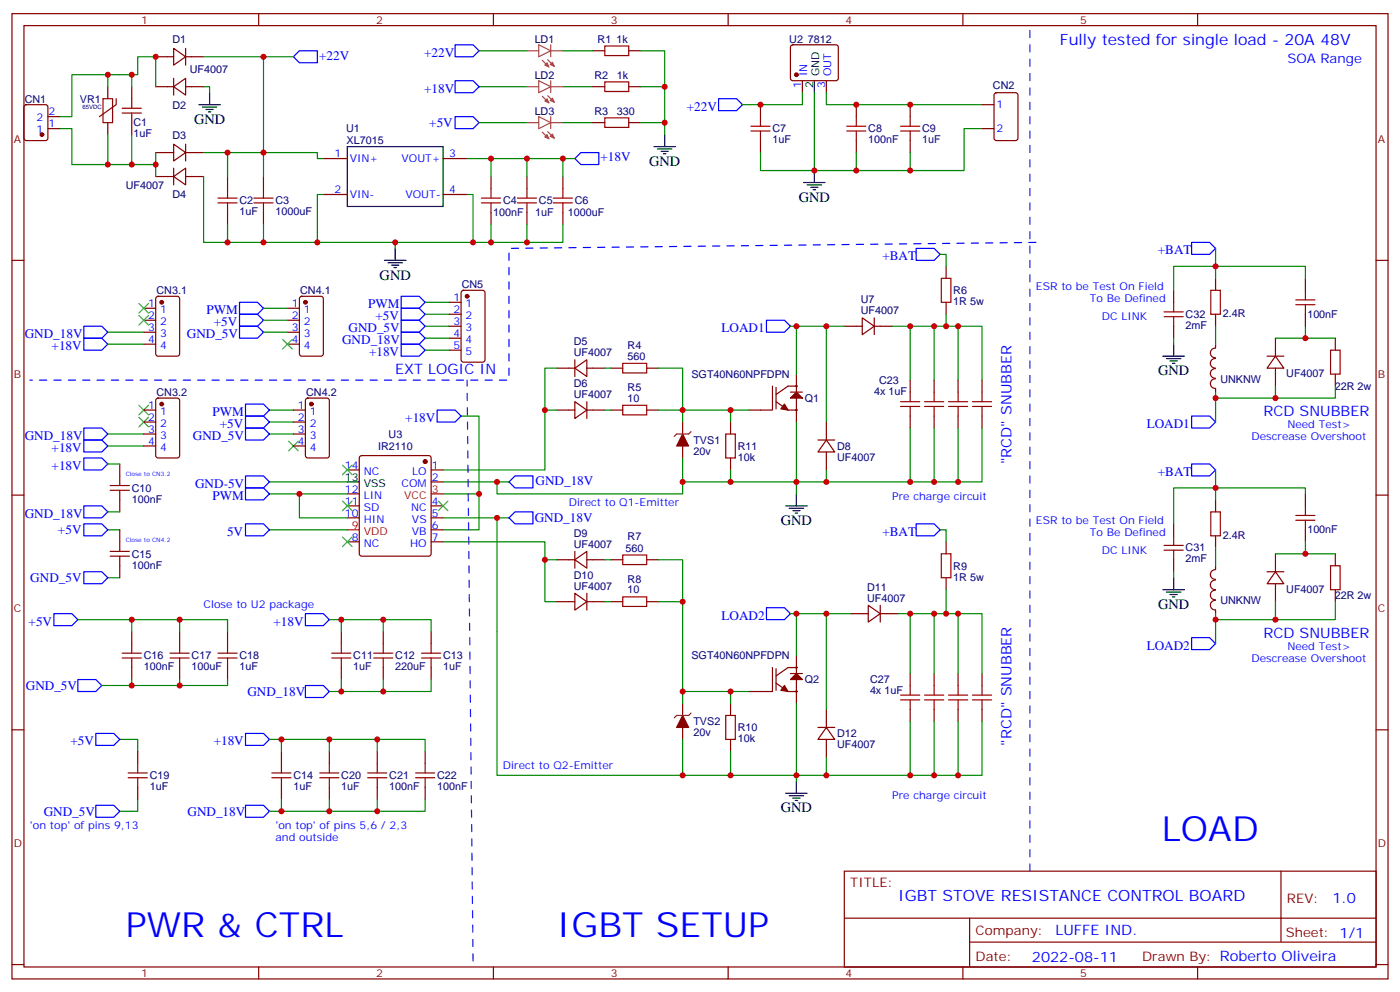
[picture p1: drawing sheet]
<svg xmlns="http://www.w3.org/2000/svg" width="412mm" height="292mm" viewBox="0 0 412 292" stroke-linecap="round" stroke-linejoin="round" font-family="sans-serif">
<g fill="none" stroke="#870000" stroke-width=".35">
<path d="M3.5 4h405.4v284.4h-405.4zM7.1 7.5h398.2v277.3h-398.2zM45.9 16.7h5.3M51.2 14.3l3.5 2.4-3.5 2.5zM54.7 14.3v4.9M54.7 16.7h5.3M76.2 4v3.5M145.3 4v3.5M174.6 15h3.6M185.2 15h3.5M214.5 4v3.5M233.1 13.4l.4-.2h12.7l.5 .2 .2 .5v9.4l-.7 .5-12.9-.1-.5-.6v-9.2z"/>
<path d="M283.6 4v3.5M352.8 4v3.5M7.3 31l.5-.2h5.6l.7 .5v9.4l-.5 .7h-5.8l-.7-.4v-9.5zM14.1 37.9h3.5M14.1 34.4h3.5M31.7 25.5v3.6M31.7 36.1v3.6M34.2 29.1v1.7l-4.9 3.6M38.8 25.5v3.6M38.8 36.1v3.6M45.9 25.5h5.3M51.2 25.5l3.5-2.4v4.9z"/>
<path d="M51.2 23.1v4.9M54.7 25.5h5.3M174.6 25.5h3.6M174.6 36.1h3.6M185.2 25.5h3.5M185.2 36.1h3.5M224 30.8v3.6M236.4 23.8v3.5M243.4 23.8v3.5M252.2 30.8v3.6M268.1 30.8v3.6M289.3 30.8h3.5"/>
<path d="M289.3 37.9h3.5M293 27.5l.5-.2h5.7l.6 .4 .1 13-.5 .7h-5.9l-.6-.4-.1-13zM45.9 44.9h5.3M45.9 52h5.3M51.2 42.5l3.5 2.4-3.5 2.5zM51.2 52l3.5-2.5v5zM51.2 49.5v5M54.7 42.5v4.9M54.7 44.9h5.3M54.7 52h5.3M67 52v3.5M77.6 52v3.5"/>
<path d="M95.2 46.7h7.1M95.2 57.3h7.1M130.5 46.7h7.1M130.5 57.3h7.1M144.6 52v3.5M155.2 52v3.5M165.8 52v3.5M224 41.4v3.5M252.2 41.4v3.5M268.1 41.4v3.5M3.5 76.7h3.6M67 62.6v3.5"/>
<path d="M77.6 62.6v3.5M144.6 62.6v3.5M155.2 62.6v3.5M165.8 62.6v3.5M278.7 78.5v3.5M405.3 76.7h3.6M42.3 90.8h3.6M42.3 94.3h3.6M42.3 97.9h3.6M46.1 87.5l.5-.2h5.6l.7 .4v16.5l-.4 .7h-5.9l-.7-.4v-16.5zM84.7 90.8h3.5M84.7 94.3h3.5"/>
<path d="M84.7 97.9h3.5M88.4 87.5l.5-.2h5.6l.7 .4v16.5l-.4 .7h-5.9l-.7-.4v-16.5zM132.3 96.1h3.5M132.3 89h3.5M132.3 92.6h3.5M132.3 99.6h3.5M136.1 85.7l.4-.2h5.7l.6 .4 .1 20.1-.5 .6-5.9 .1-.6-.5-.1-20zM248.7 96.1h5.3M254 93.6l3.5 2.5-3.5 2.5zM257.5 93.6v5M257.5 96.1h5.3M278.7 89v3.6"/>
<path d="M345.7 85.5v3.5M345.7 96.1v3.5M358.1 82v3.5M358.1 92.6v3.5M375.7 99.6v5.3M384.5 82v3.5M384.5 92.6v3.5M393.3 99.6v3.6M42.3 101.4h3.6M46.1 117.5l.5-.2h5.6l.7 .4v16.5l-.4 .6-5.9 .1-.7-.5v-16.4zM84.7 101.4h3.5M90.2 117.5l.5-.2h5.6l.7 .4v16.5l-.4 .6-5.9 .1-.7-.5v-16.4z"/>
<path d="M132.3 103.2h3.5M164 108.4h5.3M169.3 108.4l3.6-2.4v4.9zM169.3 118.3l3.6 2.5-3.6 2.5zM169.3 106v4.9M172.9 108.4h5.3M172.9 118.3v5M179.9 108.4h3.5M190.5 108.4h3.5M227.5 113.7v7.1h-7M228.6 118.3l3.5 2.5h2.5M228.6 114.1v6.3"/>
<path d="M232.8 115.5h3.6M234.6 110.2v14.1M234.6 113.7h-2.5l-3.5 2.5M268.1 112v3.5M275.2 112v3.5M282.2 112v3.5M289.3 112v3.5M358 105.6a1.41 1.41 0 0 0-1.5 1.4 1.41 1.41 0 0 0 1.5 1.4M358 108.6a1.41 1.41 0 0 0-1.5 1.4 1.41 1.41 0 0 0 1.5 1.4M358 102.6a1.41 1.41 0 0 0-1.5 1.4 1.41 1.41 0 0 0 1.5 1.4M358 111.6a1.41 1.41 0 0 0-1.5 1.4 1.41 1.41 0 0 0 1.5 1.4M358.1 101.4v1"/>
<path d="M358.1 114.4v1.1M373.2 104.9h5M375.7 104.9l2.5 3.5h-5zM375.7 108.4v5.3M393.3 110.2v3.5M35.3 136.7v3.5M42.3 120.8h3.6M42.3 124.3h3.6M42.3 127.8h3.6M42.3 131.4h3.6M86.4 120.8h3.6M86.4 124.3h3.6"/>
<path d="M86.4 127.8h3.6M86.4 131.4h3.6M102.3 138.4h3.5M106.1 134.4l.4-.2h19.8l.5 .2 .2 .5v28.2l-.2 .5-.5 .2h-19.8l-.5-.2-.2-.5v-28.2zM127 138.4h3.5M164 120.8h5.3M172.9 120.8h5.3M179.9 120.8h3.5M190.5 120.8h3.5M201.1 124.3v3.5M201.1 131.4v3.5M215.2 124.3v3.5"/>
<path d="M215.2 134.9v3.5M240.9 129.6h5M243.4 129.6l2.5 3.5h-5zM243.4 124.3v5.3M243.4 133.1v5.3M268.1 122.6v3.5M275.2 122.6v3.5M282.2 122.6v3.5M289.3 122.6v3.5M3.5 145.8h3.6M35.3 147.2v3.6M35.3 156.1v3.5"/>
<path d="M102.3 149h3.5M102.3 152.5h3.5M102.3 159.6h3.5M102.3 145.5h3.5M127 142h3.5M127 149h3.5M127 152.5h3.5M127 156.1h3.5M127 159.6h3.5M278.7 159.6v3.5M345.7 154.3v3.5M358.1 147.2v3.6"/>
<path d="M358.1 157.8v3.6M384.5 145.5v3.5M384.5 156.1v3.5M405.3 145.8h3.6M35.3 166.7v3.5M164 177.2h5.3M164 164.9h5.3M169.3 164.9l3.6-2.5v5zM169.3 174.8l3.6 2.4-3.6 2.5zM169.3 162.4v5M172.9 177.2h5.3M172.9 174.8v4.9"/>
<path d="M172.9 164.9h5.3M179.9 177.2h3.5M179.9 164.9h3.5M190.5 177.2h3.5M190.5 164.9h3.5M255.8 178.3l3.5 2.5-3.5 2.4zM259.3 178.3v4.9M278.7 170.2v3.5M345.7 164.9v3.5M358 170.9a1.41 1.41 0 0 0-1.5 1.4 1.41 1.41 0 0 0 1.5 1.4M358 173.9a1.41 1.41 0 0 0-1.5 1.4 1.41 1.41 0 0 0 1.5 1.4M358 167.8a1.41 1.41 0 0 0-1.5 1.4 1.41 1.41 0 0 0 1.5 1.4"/>
<path d="M358 176.9a1.41 1.41 0 0 0-1.5 1.4 1.41 1.41 0 0 0 1.5 1.4l.1 1.1M358.1 166.7v1M373.2 168.4h5M375.7 168.4l2.5 3.5h-5zM375.7 163.1v5.3M375.7 171.9v5.3M393.3 163.1v3.6M393.3 173.7v3.5M38.8 186.1v3.5M38.8 196.6v3.6M52.9 186.1v3.5M52.9 196.6v3.6"/>
<path d="M67 186.1v3.5M67 196.6v3.6M100.5 186.1v3.5M100.5 196.6v3.6M112.9 186.1v3.5M112.9 196.6v3.6M127 186.1v3.5M127 196.6v3.6M227.5 196.6v7.1h-7M228.6 197v6.3M232.8 198.4h3.6M234.6 193.1v14.1"/>
<path d="M234.6 196.6h-2.5l-3.5 2.5M250.5 180.8h5.3M259.3 180.8h5.3M268.1 198.4v3.5M275.2 198.4v3.5M282.2 198.4v3.5M289.3 198.4v3.5M3.5 215h3.6M201.1 207.2v3.5M201.1 214.3v3.5M215.2 207.2v3.5M215.2 217.8v3.5"/>
<path d="M228.6 201.2l3.5 2.5h2.5M240.9 214.3h5M243.4 214.3l2.5 3.5h-5zM243.4 209v5.3M243.4 217.8v5.3M268.1 209v3.5M275.2 209v3.5M282.2 209v3.5M289.3 209v3.5M405.3 215h3.6M40.6 221.3v3.6M40.6 231.9v3.5"/>
<path d="M82.9 221.3v3.6M82.9 231.9v3.5M97 221.3v3.6M97 231.9v3.5M111.1 221.3v3.6M111.1 231.9v3.5M125.2 221.3v3.6M125.2 231.9v3.5M248.7 256.6h156.6v28.2h-156.6zM377.3 256.6v20.9M248.7 270.5h156.5M285.6 277.5h119.6"/>
<path d="M285.6 270.5v14.1M3.5 284.1h3.6M76.2 284.8v3.6M145.3 284.8v3.6M214.5 284.8v3.6M283.6 284.8v3.6M352.8 284.8v3.6M405.3 284.1h3.6"/>
<circle cx="234.6" cy="113.7" r=".18"/>
<circle cx="234.6" cy="120.8" r=".18"/>
<circle cx="234.6" cy="196.6" r=".18"/>
<circle cx="234.6" cy="203.7" r=".18"/>
</g>
<g fill="#870000" stroke="#870000" stroke-width=".35">
<path d="M232.8 117.3l1.8-1.8 1.8 1.8z"/>
<path d="M231.1 119l1 1.8-2.1-.4z"/>
<path d="M234.6 198.4l1.8 1.8h-3.6z"/>
<path d="M231.1 201.9l1 1.8-2.1-.4z"/>
<path d="M201.1 127.8l1.7 3.6h-3.5z"/>
<path d="M201.1 210.7l1.7 3.6h-3.5z"/>
<circle cx="125.2" cy="136" r=".53"/>
<circle cx="234.6" cy="22" r=".53"/>
<circle cx="137.6" cy="87.3" r=".53"/>
<circle cx="90" cy="89" r=".53"/>
<circle cx="47.6" cy="89" r=".53"/>
<circle cx="12.3" cy="39.7" r=".53"/>
<circle cx="47.6" cy="119" r=".53"/>
<circle cx="91.7" cy="119" r=".53"/>
</g>
<path d="M102.3 156.1h3.5M127 145.5h3.5" fill="none" stroke="#f00" stroke-width=".35"/>
<g fill="none" stroke="#000" stroke-width=".35">
<path d="M58.6 30.8h6.3M59.6 31.5h4.3M60.7 32.2h2.1M61.4 32.9h.7M61.7 27.3v3.5M195.8 39.7v3.5M239.9 23.8v3.5M102.3 43.2h28.2v17.6h-28.2zM192.6 43.2h6.4M193.7 43.9h4.2M194.7 44.6h2.1M195.4 45.3h.7"/>
<path d="M236.7 53.8h6.4M237.8 54.5h4.2M238.8 55.2h2.1M239.5 55.9h.7M239.9 50.2v3.6M113.2 76.7h6.4M114.3 77.4h4.2M115.4 78.1h2.1M116.1 78.8h.7M116.4 73.2v3.5M342.5 104.9h6.4M343.6 105.6h4.2"/>
<path d="M344.7 106.3h2.1M345.4 107h.7M345.7 101.4v3.5M102.3 142h3.5M231.4 149h6.4M232.5 149.7h4.2M233.5 150.4h2.2M234.2 151.1h.7M234.6 145.5v3.5M342.5 173.7h6.4M343.6 174.4h4.2M344.7 175.1h2.1"/>
<path d="M345.4 175.8h.7M345.7 170.2v3.5M231.4 233.7h6.4M232.5 234.4h4.2M233.5 235.1h2.2M234.2 235.8h.7M234.6 230.2v3.5"/>
</g>
<g fill="none" stroke="#a10000" stroke-width=".35">
<path d="M178.2 13.5h7v2.9h-7zM30.3 29.1h2.9v7h-2.9zM36 33.3h5.6M36 31.9h5.6M38.8 29.1v2.8M38.8 33.3v2.8M178.2 24.1h7v2.9h-7zM178.2 34.7h7v2.8h-7zM221.2 37.2h5.6M221.2 38.6h5.6M224 34.4v2.8M224 38.6v2.8"/>
<path d="M249.4 37.2h5.7M249.4 38.6h5.7M252.2 34.4v2.8M252.2 38.6v2.8M265.3 37.2h5.6M265.3 38.6h5.6M268.1 34.4v2.8M268.1 38.6v2.8M64.2 58.3h5.6M64.2 59.8h5.6M67 55.5v2.8M67 59.8v2.8"/>
<path d="M74.8 58.3h5.6M74.8 59.8h5.6M77.6 55.5v2.8M77.6 59.8v2.8M141.8 58.3h5.7M141.8 59.8h5.7M144.6 55.5v2.8M144.6 59.8v2.8M152.4 58.3h5.6M152.4 59.8h5.6M155.2 55.5v2.8M155.2 59.8v2.8"/>
<path d="M163 58.3h5.6M163 59.8h5.6M165.8 55.5v2.8M165.8 59.8v2.8M277.3 82h2.8v7h-2.8zM342.9 91.9h5.6M342.9 93.3h5.6M345.7 89v2.9M345.7 93.3v2.8M356.7 85.5h2.8v7.1h-2.8zM381.7 88.3h5.6M381.7 89.7h5.6"/>
<path d="M384.5 85.5v2.8M384.5 89.7v2.9M183.4 119.4h7.1v2.8h-7.1zM183.4 107h7.1v2.9h-7.1zM265.3 118.3h5.6M265.3 119.7h5.6M268.1 115.5v2.8M268.1 119.7v2.9M272.3 118.3h5.7M272.3 119.7h5.7M275.2 115.5v2.8M275.2 119.7v2.9"/>
<path d="M279.4 118.3h5.6M279.4 119.7h5.6M282.2 115.5v2.8M282.2 119.7v2.9M286.5 118.3h5.6M286.5 119.7h5.6M289.3 115.5v2.8M289.3 119.7v2.9M391.9 103.2h2.9v7h-2.9zM213.8 127.8h2.8v7.1h-2.8zM32.5 143h5.6M32.5 144.4h5.6"/>
<path d="M35.3 140.2v2.8M35.3 144.4v2.8M35.3 159.6v2.8M345.7 157.8v2.9M356.7 150.8h2.8v7h-2.8zM381.7 151.8h5.6M381.7 153.2h5.6M384.5 149v2.8M384.5 153.2v2.9M32.5 162.4h5.6M32.5 163.8h5.6M35.3 163.8v2.9"/>
<path d="M183.4 175.8h7.1v2.8h-7.1zM183.4 163.5h7.1v2.8h-7.1zM277.3 163.1h2.8v7.1h-2.8zM342.9 160.7h5.6M342.9 162.1h5.6M345.7 162.1v2.8M391.9 166.7h2.9v7h-2.9zM36 192.4h5.6M36 193.8h5.6M38.8 189.6v2.8M38.8 193.8v2.8M50.1 192.4h5.6"/>
<path d="M50.1 193.8h5.6M52.9 189.6v2.8M52.9 193.8v2.8M64.2 192.4h5.6M64.2 193.8h5.6M67 189.6v2.8M67 193.8v2.8M97.7 192.4h5.7M97.7 193.8h5.7M100.5 189.6v2.8M100.5 193.8v2.8M110.1 192.4h5.6"/>
<path d="M110.1 193.8h5.6M112.9 189.6v2.8M112.9 193.8v2.8M124.2 192.4h5.6M124.2 193.8h5.6M127 189.6v2.8M127 193.8v2.8M213.8 210.7h2.8v7.1h-2.8zM265.3 204.8h5.6M265.3 206.2h5.6M268.1 201.9v2.9M268.1 206.2v2.8"/>
<path d="M272.3 204.8h5.7M272.3 206.2h5.7M275.2 201.9v2.9M275.2 206.2v2.8M279.4 204.8h5.6M279.4 206.2h5.6M282.2 201.9v2.9M282.2 206.2v2.8M286.5 204.8h5.6M286.5 206.2h5.6M289.3 201.9v2.9M289.3 206.2v2.8"/>
<path d="M37.7 227.7h5.7M37.7 229.1h5.7M40.6 224.9v2.8M40.6 229.1v2.8M80.1 227.7h5.6M80.1 229.1h5.6M82.9 224.9v2.8M82.9 229.1v2.8M94.2 227.7h5.6M94.2 229.1h5.6M97 224.9v2.8M97 229.1v2.8"/>
<path d="M108.3 227.7h5.6M108.3 229.1h5.6M111.1 224.9v2.8M111.1 229.1v2.8M122.4 227.7h5.7M122.4 229.1h5.7M125.2 224.9v2.8M125.2 229.1v2.8"/>
</g>
<path d="M203.6 127.1l-.8 .7h-3.5l-.7 .8M203.6 210l-.8 .7h-3.5l-.7 .8" fill="none" stroke="#8c2424" stroke-width=".35"/>
<g fill="none" stroke="#008700" stroke-width=".35">
<path d="M60 16.7h17.6v28.2h15.9v1.8h1.7M77.6 16.7h8.8M141.1 15h14.1M165.8 15h8.8M188.7 15h7.1v10.5h-7.1M17.6 37.9h3.6v10.6h24.7M31.7 22v3.5M31.7 39.7v8.8M38.8 22v3.5M38.8 39.7v8.8M45.9 25.5v-8.8h-5.3v5.3h-19.4v12.4h-3.6M60 25.5h1.7v1.8"/>
<path d="M141.1 25.5h14.1M141.1 36.1h14.1M165.8 25.5h8.8M165.8 36.1h8.8M195.8 25.5v10.6h-7.1M195.8 36.1v3.6M236.4 27.3v3.5h-17.7M239.9 27.3v22.9M243.4 27.3v3.5h45.9M289.3 37.9h-5.3v12.3h-15.9M45.9 44.9v7.1M60 44.9h17.6v7.1"/>
<path d="M60 52v19.4h7M67 44.9v7.1M95.2 57.3h-1.7v14.1h22.9M137.6 57.3h1.7v14.1h-22.9v1.8M137.6 46.7h31.7M144.6 46.7v5.3M155.2 46.7v5.3M165.8 46.7v5.3M224 44.9v5.3h44.1v-5.3M252.2 44.9v5.3M67 66.1v5.3h26.5M77.6 66.1v5.3"/>
<path d="M144.6 66.1v5.3h-5.3M155.2 66.1v5.3M165.8 66.1v5.3h-21.2M276.9 74.9h1.8v3.6M358.1 73.2v8.8M31.7 97.9h10.6M77.6 97.9h7.1M77.6 90.8h7.1M77.6 94.3h7.1M125.2 99.6h7.1M125.2 96.1h7.1M125.2 92.6h7.1"/>
<path d="M125.2 89h7.1M232.8 96.1h1.8v14.1M234.6 96.1h14.1M243.4 96.1v28.2M262.8 96.1h26.5v15.9M268.1 96.1v15.9M275.2 96.1v15.9M278.7 92.6v3.5M282.2 96.1v15.9M345.7 99.6v1.8M358.1 96.1v5.3M375.7 99.6h17.6"/>
<path d="M384.5 82v-3.5h-38.8v7M384.5 96.1v3.5M31.7 101.4h10.6M125.2 103.2h7.1M164 108.4h-3.5v12.4M178.2 108.4h1.7M194 108.4h7.1v12.4h-7.1M358.1 115.5v8.8M375.7 113.7v3.6M393.3 113.7v3.6h-35.2M31.7 127.8h10.6M31.7 131.4h10.6"/>
<path d="M31.7 136.7h3.6M79.4 120.8h7M79.4 127.8h7M79.4 124.3h7M135.8 122.6h5.3v22.9M164 120.8h-3.5v17.6h-30M178.2 120.8h1.7M215.2 120.8v3.5M215.2 138.4v3.6M220.5 120.8h-19.4v3.5M234.6 124.3v21.2M243.4 138.4v3.6"/>
<path d="M268.1 126.1v15.9M275.2 126.1v15.9M282.2 126.1v15.9M289.3 126.1v15.9h-88.2v-7.1M358.1 138.4v8.8M31.7 156.1h3.6M31.7 150.8h3.6M79.4 145.5h22.9M79.4 156.1h22.9M79.4 142h22.9M88.2 145.5v7h14.1M130.5 159.6h30v17.6h3.5"/>
<path d="M130.5 145.5h10.6v10.6h-10.6M130.5 142h19.4M130.5 152.5h19.4M146.4 152.5v75.9h54.7M146.4 142v3.5h54.7v-3.5M276.9 156.1h1.8v3.5M384.5 145.5v-1.8h-38.8v10.6M384.5 159.6v3.5M31.7 170.2h3.6M160.5 164.9h3.5M178.2 177.2h1.7M178.2 164.9h1.7"/>
<path d="M194 164.9h7.1v38.8M194 177.2h7.1M278.7 173.7v7.1M345.7 168.4v1.8M358.1 161.4v5.3M375.7 177.2v5.3h-17.6M375.7 163.1h17.6M393.3 177.2v5.3h-17.6M22.9 182.5h15.9M38.8 186.1v-3.6h14.1v3.6M52.9 182.5h14.1v3.6M97 182.5h3.5"/>
<path d="M100.5 186.1v-3.6h12.4v3.6M112.9 182.5h14.1v3.6M232.8 180.8h1.8v12.3M234.6 180.8h15.9M243.4 180.8v28.2M264.6 180.8h24.7v17.6M268.1 180.8v17.6M275.2 180.8v17.6M282.2 180.8v17.6M358.1 180.8v8.8M35.3 217.8h5.3v3.5M38.8 200.2v1.7h-8.8"/>
<path d="M52.9 200.2v1.7h-14.1M67 200.2v1.7h-14.1M79.4 217.8h3.5v3.5M82.9 217.8h14.1v3.5M97 217.8h28.2v3.5M100.5 200.2v3.5M111.1 217.8v3.5M112.9 200.2v3.5h-15.9M127 200.2v3.5h-14.1M215.2 203.7h-14.1v3.5M220.5 203.7h-5.3v3.5M234.6 207.2v23"/>
<path d="M268.1 212.5v15.9M275.2 212.5v15.9M282.2 212.5v15.9M289.3 212.5v15.9h-88.2v-10.6M40.6 235.4v3.6h-5.3M82.9 235.4v3.6h-3.5M97 235.4v3.6h-14.1M111.1 235.4v3.6M125.2 235.4v3.6h-28.2M215.2 221.3v7.1M243.4 223.1v5.3"/>
</g>
<g fill="none" stroke="#00f" stroke-width=".35">
<path d="M88.2 15h5.3v3.5h-5.3l-1.8-1.8zM134.1 13.2h5.2l1.8 1.8-1.8 1.7h-5.2zM134.1 23.8h5.2l1.8 1.7-1.8 1.8h-5.2zM134.1 34.4h5.2l1.8 1.7-1.8 1.8h-5.2zM211.7 29.1h5.3l1.7 1.7-1.7 1.8h-5.3zM171.1 44.9h5.3v3.6h-5.3l-1.8-1.8zM269.9 73.2h5.3l1.7 1.7-1.7 1.8h-5.3zM351 71.4h5.3l1.8 1.8-1.8 1.7h-5.3zM24.7 96.1h5.3l1.7 1.8-1.7 1.7h-5.3zM24.7 99.6h5.3l1.7 1.8-1.7 1.8h-5.3zM70.6 89h5.2l1.8 1.8-1.8 1.8h-5.2zM70.6 92.6h5.2l1.8 1.7-1.8 1.8h-5.2z"/>
<path d="M70.6 96.1h5.2l1.8 1.8-1.8 1.7h-5.2zM118.2 94.3h5.3l1.7 1.8-1.7 1.8h-5.3zM118.2 87.3h5.3l1.7 1.7-1.7 1.8h-5.3zM118.2 90.8h5.3l1.7 1.8-1.7 1.7h-5.3zM118.2 97.9h5.3l1.7 1.7-1.7 1.8h-5.3zM225.8 94.3h5.3l1.7 1.8-1.7 1.8h-5.3zM72.3 119h5.3l1.8 1.8-1.8 1.8h-5.3zM118.2 101.4h5.3l1.7 1.8-1.7 1.7h-5.3zM24.7 129.6h5.3l1.7 1.8-1.7 1.7h-5.3zM24.7 126.1h5.3l1.7 1.7-1.7 1.8h-5.3zM24.7 134.9h5.3l1.7 1.8-1.7 1.7h-5.3zM72.3 122.6h5.3l1.8 1.7-1.8 1.8h-5.3z"/>
<path d="M72.3 126.1h5.3l1.8 1.7-1.8 1.8h-5.3zM128.8 120.8h5.3l1.7 1.8-1.7 1.7h-5.3zM351 122.6h5.3l1.8 1.7-1.8 1.8h-5.3zM351 136.7h5.3l1.8 1.7-1.8 1.8h-5.3zM24.7 149h5.3l1.7 1.8-1.7 1.7h-5.3zM24.7 154.3h5.3l1.7 1.8-1.7 1.7h-5.3zM72.3 143.7h5.3l1.8 1.8-1.8 1.7h-5.3zM72.3 154.3h5.3l1.8 1.8-1.8 1.7h-5.3zM72.3 140.2h5.3l1.8 1.8-1.8 1.7h-5.3zM149.9 142l1.8-1.8h5.3v3.5h-5.3zM149.9 152.5l1.8-1.7h5.3v3.5h-5.3zM269.9 154.3h5.3l1.7 1.8-1.7 1.7h-5.3z"/>
<path d="M24.7 168.4h5.3l1.7 1.8-1.7 1.7h-5.3zM225.8 179h5.3l1.7 1.8-1.7 1.7h-5.3zM15.9 180.8h5.3l1.7 1.7-1.7 1.8h-5.3zM90 180.8h5.2l1.8 1.7-1.8 1.8h-5.2zM351 187.8h5.3l1.8 1.8-1.8 1.7h-5.3zM22.9 200.2h5.3l1.8 1.7-1.8 1.8h-5.3zM28.2 216h5.3l1.8 1.8-1.8 1.8h-5.3zM72.3 216h5.3l1.8 1.8-1.8 1.8h-5.3zM90 201.9h5.2l1.8 1.8-1.8 1.8h-5.2zM28.2 237.2h5.3l1.8 1.8-1.8 1.7h-5.3zM72.3 237.2h5.3l1.8 1.8-1.8 1.7h-5.3z"/>
</g>
<g fill="none" stroke="#3c3" stroke-width=".35">
<path d="M40.9 92.9l2.8 2.8M40.9 89.4l2.8 2.8M43.7 92.9l-2.8 2.8M43.7 89.4l-2.8 2.8M83.3 100l2.8 2.8M86.1 100l-2.8 2.8M40.9 119.4l2.8 2.8M43.7 119.4l-2.8 2.8M40.9 122.9l2.8 2.8M43.7 122.9l-2.8 2.8M85 130l2.8 2.8M87.8 130l-2.8 2.8"/>
<path d="M100.9 137l2.8 2.8M103.7 137l-2.8 2.8M100.9 158.2l2.8 2.8M100.9 147.6l2.8 2.8M103.7 158.2l-2.8 2.8M103.7 147.6l-2.8 2.8M129.1 147.6l2.8 2.8M131.9 147.6l-2.8 2.8"/>
</g>
<g fill="none" stroke="#a64a4a" stroke-width=".35">
<path d="M155.2 15h3.5M158.7 13.2l3.5 1.8-3.5 1.7zM159.8 17.8l1.9 1.9M161.3 17.6l2 1.9M162.2 13.2v3.5M162.3 15h3.5M155.2 25.5h3.5M155.2 36.1h3.5M158.7 23.8l3.5 1.7-3.5 1.8zM158.7 34.4l3.5 1.7-3.5 1.8zM159.8 28.4l1.9 1.9M159.8 38.9l1.9 2"/>
<path d="M161.3 28.2l2 1.9M161.3 38.8l2 1.9M162.2 23.8v3.5M162.2 34.4v3.5M162.3 25.5h3.5M162.3 36.1h3.5"/>
</g>
<g fill="#a64a4a" stroke="#a64a4a" stroke-width=".29">
<path d="M160.5 19.2l.7-.7 .5 1.2z"/>
<path d="M162.8 18.3l.5 1.2-1.3-.5z"/>
<path d="M160.5 29.8l.7-.7 .5 1.2z"/>
<path d="M162 29.6l.8-.7 .5 1.2z"/>
<path d="M160.5 40.4l.7-.7 .5 1.2z"/>
<path d="M162 40.2l.8-.7 .5 1.2z"/>
</g>
<path d="M303.4 256.6v-248.7M139.3 283.1l-1.7-171.1" fill="none" stroke="#30c" stroke-width=".35" stroke-dasharray="2.1 2.1"/>
<path d="M305.2 71.4l-155.3 1.8v38.8h-141.1" fill="none" stroke="#00f" stroke-width=".35" stroke-dasharray="2.1 2.1"/>
<g fill="#c00">
<circle cx="215.2" cy="203.7" r=".88"/>
<circle cx="201.1" cy="203.7" r=".88"/>
<circle cx="234.6" cy="228.4" r=".88"/>
<circle cx="215.2" cy="228.4" r=".88"/>
<circle cx="234.6" cy="142" r=".88"/>
<circle cx="215.2" cy="142" r=".88"/>
<circle cx="243.4" cy="142" r=".88"/>
<circle cx="243.4" cy="228.4" r=".88"/>
<circle cx="384.5" cy="99.6" r=".88"/>
<circle cx="384.5" cy="163.1" r=".88"/>
<circle cx="358.1" cy="117.3" r=".88"/>
<circle cx="375.7" cy="117.3" r=".88"/>
<circle cx="358.1" cy="78.5" r=".88"/>
<circle cx="358.1" cy="143.7" r=".88"/>
<circle cx="358.1" cy="182.5" r=".88"/>
<circle cx="375.7" cy="182.5" r=".88"/>
<circle cx="141.1" cy="145.5" r=".88"/>
<circle cx="88.2" cy="145.5" r=".88"/>
<circle cx="139.3" cy="71.4" r=".88"/>
<circle cx="224" cy="30.8" r=".88"/>
<circle cx="252.2" cy="30.8" r=".88"/>
<circle cx="268.1" cy="30.8" r=".88"/>
<circle cx="215.2" cy="120.8" r=".88"/>
<circle cx="201.1" cy="120.8" r=".88"/>
<circle cx="268.1" cy="142" r=".88"/>
<circle cx="275.2" cy="142" r=".88"/>
<circle cx="282.2" cy="142" r=".88"/>
<circle cx="234.6" cy="96.1" r=".88"/>
<circle cx="243.4" cy="96.1" r=".88"/>
<circle cx="268.1" cy="96.1" r=".88"/>
<circle cx="275.2" cy="96.1" r=".88"/>
<circle cx="282.2" cy="96.1" r=".88"/>
<circle cx="278.7" cy="96.1" r=".88"/>
<circle cx="201.1" cy="177.2" r=".88"/>
<circle cx="234.6" cy="180.8" r=".88"/>
<circle cx="243.4" cy="180.8" r=".88"/>
<circle cx="282.2" cy="228.4" r=".88"/>
<circle cx="275.2" cy="228.4" r=".88"/>
<circle cx="268.1" cy="228.4" r=".88"/>
<circle cx="282.2" cy="180.8" r=".88"/>
<circle cx="275.2" cy="180.8" r=".88"/>
<circle cx="268.1" cy="180.8" r=".88"/>
<circle cx="278.7" cy="180.8" r=".88"/>
<circle cx="160.5" cy="120.8" r=".88"/>
<circle cx="201.1" cy="228.4" r=".88"/>
<circle cx="146.4" cy="152.5" r=".88"/>
<circle cx="201.1" cy="142" r=".88"/>
<circle cx="146.4" cy="142" r=".88"/>
<circle cx="160.5" cy="164.9" r=".88"/>
<circle cx="100.5" cy="182.5" r=".88"/>
<circle cx="100.5" cy="203.7" r=".88"/>
<circle cx="38.8" cy="201.9" r=".88"/>
<circle cx="38.8" cy="182.5" r=".88"/>
<circle cx="93.5" cy="71.4" r=".88"/>
<circle cx="268.1" cy="50.2" r=".88"/>
<circle cx="195.8" cy="25.5" r=".88"/>
<circle cx="195.8" cy="36.1" r=".88"/>
<circle cx="45.9" cy="16.7" r=".88"/>
<circle cx="116.4" cy="71.4" r=".88"/>
<circle cx="239.9" cy="50.2" r=".88"/>
<circle cx="67" cy="44.9" r=".88"/>
<circle cx="77.6" cy="44.9" r=".88"/>
<circle cx="77.6" cy="71.4" r=".88"/>
<circle cx="67" cy="71.4" r=".88"/>
<circle cx="31.8" cy="48.5" r=".88"/>
<circle cx="31.8" cy="22" r=".88"/>
<circle cx="38.8" cy="22" r=".88"/>
<circle cx="45.9" cy="48.5" r=".88"/>
<circle cx="38.8" cy="48.5" r=".88"/>
<circle cx="77.6" cy="16.7" r=".88"/>
<circle cx="252.2" cy="50.2" r=".88"/>
<circle cx="165.8" cy="46.7" r=".88"/>
<circle cx="155.2" cy="71.4" r=".88"/>
<circle cx="144.6" cy="71.4" r=".88"/>
<circle cx="144.6" cy="46.7" r=".88"/>
<circle cx="155.2" cy="46.7" r=".88"/>
<circle cx="52.9" cy="182.5" r=".88"/>
<circle cx="52.9" cy="201.9" r=".88"/>
<circle cx="112.9" cy="182.5" r=".88"/>
<circle cx="112.9" cy="203.7" r=".88"/>
<circle cx="82.9" cy="217.8" r=".88"/>
<circle cx="82.9" cy="239" r=".88"/>
<circle cx="97" cy="217.8" r=".88"/>
<circle cx="97" cy="239" r=".88"/>
<circle cx="111.1" cy="239" r=".88"/>
<circle cx="111.1" cy="217.8" r=".88"/>
</g>
<g font-size="10.2" fill="#00f">
<text x="342.2" y="247.8">LOAD</text>
<text x="37" y="276">PWR &amp; CTRL</text>
<text x="164" y="276">IGBT SETUP</text>
</g>
<g font-size="4.6" fill="#00f">
<text x="312.2" y="13.2">Fully tested for single load - 20A 48V</text>
<text x="264.6" y="265.4">IGBT STOVE RESISTANCE CONTROL BOARD</text>
</g>
<g font-size="4.2">
<text x="57.1" y="36.5">GND</text>
<text x="191.2" y="48.8">GND</text>
<text x="235.3" y="59.4">GND</text>
<text x="111.8" y="82.3">GND</text>
<text x="341.1" y="110.6">GND</text>
<text x="230" y="154.7">GND</text>
<text x="341.1" y="179.4">GND</text>
<text x="230" y="239.3">GND</text>
</g>
<g font-size="4.2" fill="#00f">
<text x="116.4" y="110.2">EXT LOGIC IN</text>
<text x="372.2" y="122.6">RCD SNUBBER</text>
<text x="298" y="136.8" transform="rotate(-90 298 136.8)">&quot;RCD&quot; SNUBBER</text>
<text x="372.2" y="187.8">RCD SNUBBER</text>
<text x="298" y="219.6" transform="rotate(-90 298 219.6)">&quot;RCD&quot; SNUBBER</text>
<text x="392.5" y="265.9">1.0</text>
<text x="310.9" y="275.4">LUFFE IND.</text>
<text x="304" y="283.2">2022-08-11</text>
</g>
<g font-size="3.9" fill="#00f">
<text x="94" y="17.6">+22V</text>
<text x="124.9" y="16.7">+22V</text>
<text x="379.2" y="18.5">SOA Range</text>
<text x="124.9" y="27.3">+18V</text>
<text x="202.3" y="32.6">+22V</text>
<text x="126.4" y="37.4">+5V</text>
<text x="176.9" y="47.5">+18V</text>
<text x="259.9" y="76.7">+BAT</text>
<text x="341.1" y="74.9">+BAT</text>
<text x="60.8" y="92.5">PWM</text>
<text x="108.4" y="90.7">PWM</text>
<text x="110.6" y="94.3">+5V</text>
<text x="7.3" y="99.6">GND_18V</text>
<text x="55" y="99.6">GND_5V</text>
<text x="62.9" y="96">+5V</text>
<text x="100.8" y="101.3">GND_18V</text>
<text x="102.7" y="97.8">GND_5V</text>
<text x="212.6" y="97.9">LOAD1</text>
<text x="15.2" y="103.1">+18V</text>
<text x="108.7" y="104.8">+18V</text>
<text x="62.6" y="122.5">PWM</text>
<text x="119.4" y="124.3">+18V</text>
<text x="7.3" y="129.5">GND_18V</text>
<text x="56.8" y="129.5">GND_5V</text>
<text x="64.7" y="126">+5V</text>
<text x="337.8" y="126.1">LOAD1</text>
<text x="15.2" y="133.1">+18V</text>
<text x="15.2" y="138.4">+18V</text>
<text x="57.5" y="143.7">GND-5V</text>
<text x="157.8" y="142.7">GND_18V</text>
<text x="341.1" y="140.2">+BAT</text>
<text x="62.6" y="147.2">PWM</text>
<text x="7.3" y="152.5">GND_18V</text>
<text x="157.5" y="153.8">GND_18V</text>
<text x="17.1" y="157.3">+5V</text>
<text x="66.9" y="157.8">5V</text>
<text x="259.9" y="157.8">+BAT</text>
<text x="8.9" y="171.4">GND_5V</text>
<text x="8.4" y="184.3">+5V</text>
<text x="80.6" y="184.3">+18V</text>
<text x="212.6" y="182.5">LOAD2</text>
<text x="337.8" y="191.3">LOAD2</text>
<text x="7.6" y="203.2">GND_5V</text>
<text x="72.9" y="205">GND_18V</text>
<text x="20.8" y="219.6">+5V</text>
<text x="62.9" y="219.6">+18V</text>
<text x="12.9" y="240.3">GND_5V</text>
<text x="55.2" y="240.3">GND_18V</text>
</g>
<g font-size="3.9" fill="#800">
<text x="250.5" y="261.2">TITLE:</text>
<text x="379.1" y="265.9">REV:</text>
<text x="287.4" y="275.4">Company:</text>
<text x="378.7" y="276">Sheet: 1/1</text>
<text x="287.4" y="283.1">Date:</text>
<text x="336.4" y="283.2">Drawn By: Roberto Oliveira</text>
</g>
<g font-size="3.2" fill="#800">
<text x="41.6" y="7">1</text>
<text x="110.8" y="7">2</text>
<text x="179.9" y="7">3</text>
<text x="249.1" y="7">4</text>
<text x="318.2" y="7">5</text>
<text x="4.1" y="42.1">A</text>
<text x="405.9" y="42.1">A</text>
<text x="4.1" y="111.3">B</text>
<text x="405.9" y="111.3">B</text>
<text x="4.1" y="180.4">C</text>
<text x="405.9" y="180.4">C</text>
<text x="4.1" y="249.6">D</text>
<text x="405.9" y="249.6">D</text>
<text x="41.6" y="287.8">1</text>
<text x="110.8" y="287.8">2</text>
<text x="179.9" y="287.8">3</text>
<text x="249.1" y="287.8">4</text>
<text x="318.2" y="287.8">5</text>
</g>
<g font-size="3.2" fill="#000080">
<text x="50.8" y="12.6">D1</text>
<text x="157.5" y="12.6">LD1</text>
<text x="176.1" y="12.6">R1</text>
<text x="181.6" y="12.6">1k</text>
<text x="232.5" y="12.6">U2</text>
<text x="238" y="12.6">7812</text>
<text x="55.9" y="21.4">UF4007</text>
<text x="157.5" y="23.2">LD2</text>
<text x="175.1" y="23.2">R2</text>
<text x="181.7" y="23.2">1k</text>
<text x="292.5" y="26.2">CN2</text>
<text x="7.3" y="30.2">CN1</text>
<text x="23.6" y="30.2">VR1</text>
<text x="50.8" y="32">D2</text>
<text x="157.5" y="33.7">LD3</text>
<text x="175.1" y="33.8">R3</text>
<text x="181.7" y="33.8">330</text>
<text x="39.3" y="40.4">1uF</text>
<text x="39.3" y="37.3">C1</text>
<text x="50.8" y="41">D3</text>
<text x="102" y="39">U1</text>
<text x="227.5" y="39">C7</text>
<text x="255.8" y="39">C8</text>
<text x="271.6" y="39">C9</text>
<text x="102.1" y="42.5">XL7015</text>
<text x="227.5" y="42.2">1uF</text>
<text x="255.8" y="42.2">100nF</text>
<text x="271.6" y="42.2">1uF</text>
<text x="37" y="55.5">UF4007</text>
<text x="50.8" y="58.5">D4</text>
<text x="70.6" y="63.4">1uF</text>
<text x="70.6" y="60.2">C2</text>
<text x="81.1" y="63.4">1000uF</text>
<text x="81.1" y="60.2">C3</text>
<text x="145.3" y="63.8">100nF</text>
<text x="148.2" y="60.2">C4</text>
<text x="157.7" y="63.8">1uF</text>
<text x="158.8" y="60.2">C5</text>
<text x="167.3" y="63.8">1000uF</text>
<text x="169.3" y="60.2">C6</text>
<text x="46.1" y="86.7">CN3.1</text>
<text x="88.4" y="86.7">CN4.1</text>
<text x="136" y="84.9">CN5</text>
<text x="253.6" y="89.3">U7</text>
<text x="280.8" y="89.9">1R 5w</text>
<text x="280.8" y="86.6">R6</text>
<text x="253.6" y="92.6">UF4007</text>
<text x="349.2" y="93.6">C32</text>
<text x="360.2" y="93.4">2.4R</text>
<text x="385.1" y="93.6">100nF</text>
<text x="169" y="101.7">D5</text>
<text x="349.2" y="96.8">2mF</text>
<text x="169" y="104.9">UF4007</text>
<text x="184.9" y="106">560</text>
<text x="184.9" y="102.8">R4</text>
<text x="203.7" y="111.3">SGT40N60NPFDPN</text>
<text x="259" y="113.1">C23</text>
<text x="359.5" y="112.8">UNKNW</text>
<text x="378.9" y="111">UF4007</text>
<text x="46.1" y="116.6">CN3.2</text>
<text x="90.2" y="116.6">CN4.2</text>
<text x="169" y="117.3">UF4007</text>
<text x="169" y="114">D6</text>
<text x="184.9" y="118.3">10</text>
<text x="184.9" y="115.1">R5</text>
<text x="237.1" y="118.3">Q1</text>
<text x="257.5" y="116.4">4x 1uF</text>
<text x="393.2" y="114.8">22R 2w</text>
<text x="114.5" y="129">U3</text>
<text x="204.3" y="130.7">TVS1</text>
<text x="111.4" y="132.5">IR2110</text>
<text x="204.3" y="134">20v</text>
<text x="217.3" y="135.7">10k</text>
<text x="217.3" y="132.5">R11</text>
<text x="246.6" y="135.7">UF4007</text>
<text x="246.6" y="132.5">D8</text>
<text x="38.8" y="148.1">100nF</text>
<text x="38.8" y="144.9">C10</text>
<text x="169" y="161.4">UF4007</text>
<text x="169" y="158.1">D9</text>
<text x="184.9" y="159">R7</text>
<text x="360.2" y="158.7">2.4R</text>
<text x="385.1" y="157.1">100nF</text>
<text x="38.8" y="167.5">100nF</text>
<text x="38.8" y="164.3">C15</text>
<text x="184.2" y="162.5">560</text>
<text x="280.8" y="167.8">R9</text>
<text x="349.2" y="165.6">2mF</text>
<text x="349.2" y="162.4">C31</text>
<text x="169" y="173.7">UF4007</text>
<text x="169" y="170.5">D10</text>
<text x="184.9" y="171.6">R8</text>
<text x="280.8" y="171">1R 5w</text>
<text x="184.9" y="174.8">10</text>
<text x="255.4" y="177.2">UF4007</text>
<text x="255.4" y="174.1">D11</text>
<text x="359.5" y="178">UNKNW</text>
<text x="378.9" y="174.5">UF4007</text>
<text x="393.2" y="176.5">22R 2w</text>
<text x="42.3" y="197.5">100nF</text>
<text x="42.3" y="194.2">C16</text>
<text x="56.4" y="197.5">100uF</text>
<text x="56.4" y="194.2">C17</text>
<text x="70.6" y="197.5">1uF</text>
<text x="70.6" y="194.2">C18</text>
<text x="104.1" y="197.5">1uF</text>
<text x="104.1" y="194.2">C11</text>
<text x="116.4" y="197.5">220uF</text>
<text x="116.4" y="194.2">C12</text>
<text x="130.5" y="197.5">1uF</text>
<text x="130.5" y="194.2">C13</text>
<text x="203.7" y="194.2">SGT40N60NPFDPN</text>
<text x="237.1" y="201.2">Q2</text>
<text x="256.3" y="201.3">C27</text>
<text x="256.3" y="204.5">4x 1uF</text>
<text x="204.3" y="213.7">TVS2</text>
<text x="217.3" y="215.4">R10</text>
<text x="204.3" y="216.9">20v</text>
<text x="217.3" y="218.6">10k</text>
<text x="246.6" y="220.4">UF4007</text>
<text x="246.6" y="217.2">D12</text>
<text x="44.1" y="232.7">1uF</text>
<text x="44.1" y="229.5">C19</text>
<text x="86.4" y="232.7">1uF</text>
<text x="86.4" y="229.5">C14</text>
<text x="100.5" y="232.7">1uF</text>
<text x="100.5" y="229.5">C20</text>
<text x="114.7" y="232.7">100nF</text>
<text x="114.7" y="229.5">C21</text>
<text x="128.8" y="232.7">100nF</text>
<text x="128.8" y="229.5">C22</text>
</g>
<g font-size="3.2" fill="#00f">
<text x="237.8" y="22.5" transform="rotate(-90 237.8 22.5)">IN</text>
<text x="244.8" y="22.5" transform="rotate(-90 244.8 22.5)">OUT</text>
<text x="236" y="26" transform="rotate(-90 236 26)">1</text>
<text x="243.1" y="26" transform="rotate(-90 243.1 26)">3</text>
<text x="10.8" y="35.8">2</text>
<text x="14.3" y="34">2</text>
<text x="293.5" y="31.9">1</text>
<text x="10.8" y="39.3">1</text>
<text x="14.3" y="37.5">1</text>
<text x="293.5" y="38.9">2</text>
<text x="98.5" y="46.4">1</text>
<text x="103" y="47.8">VIN+</text>
<text x="118.3" y="47.8">VOUT+</text>
<text x="132.3" y="46.4">3</text>
<text x="98.5" y="56.9">2</text>
<text x="103" y="58.3">VIN-</text>
<text x="119.4" y="58.3">VOUT-</text>
<text x="132.3" y="56.9">4</text>
<text x="133.6" y="88.7">1</text>
<text x="305.2" y="85.5">ESR to be Test On Field</text>
<text x="321" y="89">To Be Defined</text>
<text x="43.7" y="90.5">1</text>
<text x="43.7" y="94">2</text>
<text x="47.2" y="92.2">1</text>
<text x="47.2" y="95.7">2</text>
<text x="86" y="90.5">1</text>
<text x="86" y="94">2</text>
<text x="89.5" y="92.2">1</text>
<text x="89.5" y="95.7">2</text>
<text x="133.6" y="92.2">2</text>
<text x="133.6" y="95.7">3</text>
<text x="137.1" y="90.5">1</text>
<text x="137.1" y="94">2</text>
<text x="324.6" y="94.3">DC LINK</text>
<text x="43.7" y="97.5">3</text>
<text x="43.7" y="101">4</text>
<text x="47.2" y="99.3">3</text>
<text x="86" y="97.5">3</text>
<text x="86" y="101">4</text>
<text x="89.5" y="99.3">3</text>
<text x="133.6" y="99.3">4</text>
<text x="137.1" y="97.5">3</text>
<text x="137.1" y="101">4</text>
<text x="47.2" y="102.8">4</text>
<text x="89.5" y="102.8">4</text>
<text x="133.6" y="102.8">5</text>
<text x="137.1" y="104.6">5</text>
<text x="43.7" y="120.4">1</text>
<text x="43.7" y="124">2</text>
<text x="47.2" y="122.2">1</text>
<text x="47.2" y="125.7">2</text>
<text x="87.8" y="120.4">1</text>
<text x="87.8" y="124">2</text>
<text x="91.3" y="122.2">1</text>
<text x="91.3" y="125.7">2</text>
<text x="43.7" y="127.5">3</text>
<text x="43.7" y="131">4</text>
<text x="47.2" y="129.3">3</text>
<text x="87.8" y="127.5">3</text>
<text x="87.8" y="131">4</text>
<text x="91.3" y="129.3">3</text>
<text x="368.7" y="129.6">Descrease Overshoot</text>
<text x="379.2" y="126.1">Need Test&gt;</text>
<text x="47.2" y="132.8">4</text>
<text x="91.3" y="132.8">4</text>
<text x="101.6" y="138.1">14</text>
<text x="107.1" y="139.8">NC</text>
<text x="118.3" y="143.4">COM</text>
<text x="121.4" y="139.8">LO</text>
<text x="127.2" y="138.1">1</text>
<text x="127.2" y="141.6">2</text>
<text x="101.6" y="148.7">11</text>
<text x="101.6" y="145.1">12</text>
<text x="107.1" y="146.9">LIN</text>
<text x="127.2" y="148.7">4</text>
<text x="167.6" y="149">Direct to Q1-Emitter</text>
<text x="262.8" y="147.2">Pre charge circuit</text>
<text x="101.6" y="152.2">10</text>
<text x="107.1" y="154">HIN</text>
<text x="107.1" y="150.4">SD</text>
<text x="121.1" y="150.4">NC</text>
<text x="121.4" y="154">VS</text>
<text x="127.2" y="152.2">5</text>
<text x="127.2" y="155.7">6</text>
<text x="305.2" y="154.3">ESR to be Test On Field</text>
<text x="103.6" y="159.2">8</text>
<text x="107.1" y="161">NC</text>
<text x="120.8" y="161">HO</text>
<text x="121.4" y="157.5">VB</text>
<text x="127.2" y="159.2">7</text>
<text x="321" y="157.8">To Be Defined</text>
<text x="324.6" y="163.1">DC LINK</text>
<text x="60" y="179">Close to U2 package</text>
<text x="379.2" y="191.3">Need Test&gt;</text>
<text x="368.7" y="194.9">Descrease Overshoot</text>
<text x="148.2" y="226.6">Direct to Q2-Emitter</text>
<text x="262.8" y="235.4">Pre charge circuit</text>
<text x="8.8" y="244.3">'on top' of pins 9,13</text>
<text x="81.1" y="244.3">'on top' of pins 5,6 / 2,3</text>
<text x="81.1" y="247.8">and outside</text>
</g>
<g font-size="3.2">
<text x="241.3" y="22.5" transform="rotate(-90 241.3 22.5)">GND</text>
<text x="239.5" y="26" transform="rotate(-90 239.5 26)">2</text>
<text x="101.6" y="141.6">13</text>
<text x="107.1" y="143.4">VSS</text>
</g>
<g font-size="3.2" fill="#f00">
<text x="119.1" y="146.9">VCC</text>
<text x="127.2" y="145.1">3</text>
<text x="103.6" y="155.7">9</text>
<text x="107.1" y="157.5">VDD</text>
</g>
<text font-size="1.8" fill="#000080" x="24.3" y="32">65VDC</text>
<g font-size="1.8" fill="#00f">
<text x="37" y="140.2">Close to CN3.2</text>
<text x="37" y="159.6">Close to CN4.2</text>
</g>
</svg>
